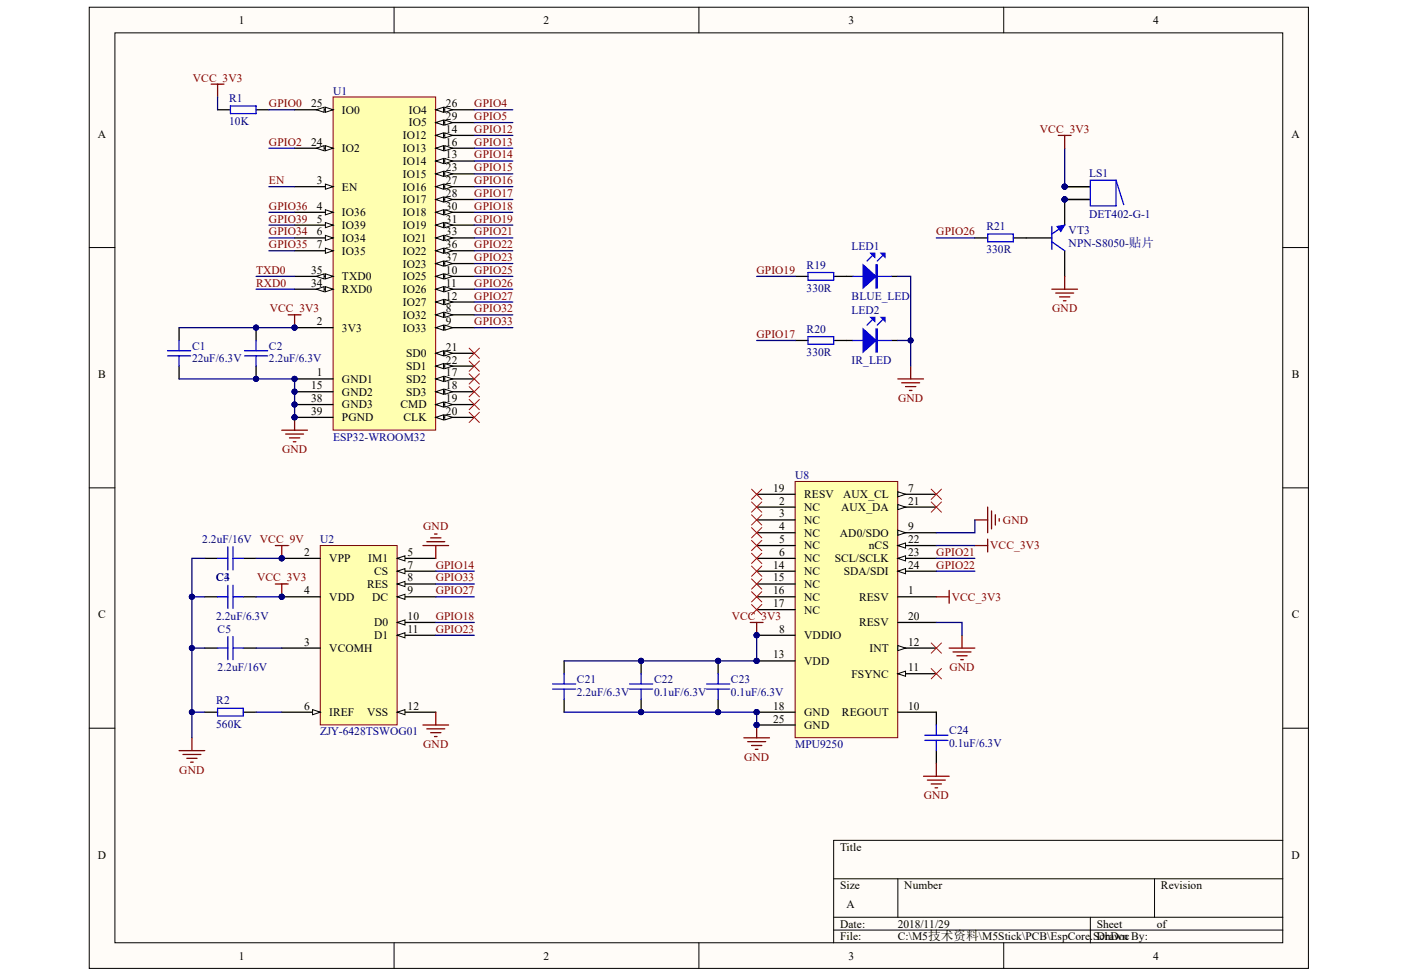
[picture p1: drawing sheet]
<svg xmlns="http://www.w3.org/2000/svg" width="289mm" height="202mm" viewBox="0 0 289 202" stroke-linecap="round" stroke-linejoin="round" font-family="sans-serif">
<g fill="#fffcf8" stroke="#000" stroke-width=".21">
<path d="M18.4 1.5h251.4v198.2h-251.4z"/>
<path d="M23.7 6.8h240.8v187.7h-240.8z"/>
</g>
<g fill="none" stroke="#000" stroke-width=".21">
<path d="M81.3 1.5v5.3M144.1 1.5v5.3M207 1.5v5.3M18.4 51.1h5.3M264.6 51.1h5.3M18.4 100.6h5.3M264.6 100.6h5.3M18.4 150.2h5.3M264.6 150.2h5.3M264.6 173.3h-92.7v21.2M81.3 194.5v5.3M144.1 194.5v5.3"/>
<path d="M171.9 181.3h92.7M171.9 189.2h92.7M171.9 191.8h92.7M185.2 181.3v7.9M207 194.5v5.3M224.9 189.2v5.3M238.1 181.3v7.9"/>
</g>
<path d="M44.9 22.6h2.6M52.8 22.6h2.7" fill="none" stroke="#000" stroke-width=".26"/>
<path d="M47.5 21.8h5.3v1.6h-5.3z" fill="none" stroke="#00f" stroke-width=".26"/>
<path d="M43.5 17.4h2.7M44.9 17.4v2.6" fill="none" stroke="#800000" stroke-width=".26"/>
<path d="M68.7 20h21.1v68.7h-21.1z" fill="#ffffb0" stroke="#800000" stroke-width=".21"/>
<path d="M60.8 38.5h7.9M60.8 78.2h7.9M60.8 67.6h7.9" fill="none" stroke="#000" stroke-width=".26"/>
<g fill="#000080" stroke="#000080" stroke-width=".21">
<circle cx="60.7" cy="78.1" r=".52"/>
<circle cx="60.7" cy="67.6" r=".52"/>
</g>
<path d="M67.1 38l1.6 .5-1.6 .5z" fill="#fffcf8" stroke="#000" stroke-width=".21"/>
<path d="M60.8 43.8h7.9" fill="none" stroke="#000" stroke-width=".26"/>
<path d="M67.1 43.3l1.6 .5-1.6 .5z" fill="#fffcf8" stroke="#000" stroke-width=".21"/>
<path d="M60.8 46.4h7.9" fill="none" stroke="#000" stroke-width=".26"/>
<path d="M67.1 45.9l1.6 .5-1.6 .6z" fill="#fffcf8" stroke="#000" stroke-width=".21"/>
<path d="M60.8 49.1h7.9" fill="none" stroke="#000" stroke-width=".26"/>
<path d="M67.1 48.6l1.6 .5-1.6 .5z" fill="#fffcf8" stroke="#000" stroke-width=".21"/>
<path d="M60.8 51.7h7.9" fill="none" stroke="#000" stroke-width=".26"/>
<path d="M67.1 51.2l1.6 .5-1.6 .6z" fill="#fffcf8" stroke="#000" stroke-width=".21"/>
<path d="M89.9 64.9h7.9" fill="none" stroke="#000" stroke-width=".26"/>
<g fill="#fffcf8" stroke="#000" stroke-width=".21">
<path d="M89.9 64.9l1.6-.5v1.1z"/>
<path d="M91.7 64.4l1.6 .5-1.6 .6z"/>
</g>
<path d="M89.9 67.6h7.9" fill="none" stroke="#000" stroke-width=".26"/>
<g fill="#fffcf8" stroke="#000" stroke-width=".21">
<path d="M89.9 67.6l1.6-.5v1z"/>
<path d="M91.7 67.1l1.6 .5-1.6 .5z"/>
</g>
<path d="M89.9 57h7.9" fill="none" stroke="#000" stroke-width=".26"/>
<g fill="#fffcf8" stroke="#000" stroke-width=".21">
<path d="M89.9 57l1.6-.5v1z"/>
<path d="M91.7 56.5l1.6 .5-1.6 .5z"/>
</g>
<path d="M89.9 59.7h7.9" fill="none" stroke="#000" stroke-width=".26"/>
<g fill="#fffcf8" stroke="#000" stroke-width=".21">
<path d="M89.9 59.7l1.6-.6v1.1z"/>
<path d="M91.7 59.1l1.6 .6-1.6 .5z"/>
</g>
<path d="M89.9 62.3h7.9" fill="none" stroke="#000" stroke-width=".26"/>
<g fill="#fffcf8" stroke="#000" stroke-width=".21">
<path d="M89.9 62.3l1.6-.5v1z"/>
<path d="M91.7 61.8l1.6 .5-1.6 .5z"/>
</g>
<path d="M89.9 33.2h7.9" fill="none" stroke="#000" stroke-width=".26"/>
<g fill="#fffcf8" stroke="#000" stroke-width=".21">
<path d="M89.9 33.2l1.6-.5v1z"/>
<path d="M91.7 32.7l1.6 .5-1.6 .5z"/>
</g>
<path d="M89.9 27.9h7.9" fill="none" stroke="#000" stroke-width=".26"/>
<g fill="#fffcf8" stroke="#000" stroke-width=".21">
<path d="M89.9 27.9l1.6-.5v1.1z"/>
<path d="M91.7 27.4l1.6 .5-1.6 .6z"/>
</g>
<path d="M89.9 30.6h7.9M60.8 80.8h7.9" fill="none" stroke="#000" stroke-width=".26"/>
<circle cx="60.7" cy="80.8" r=".52" fill="#000080" stroke="#000080" stroke-width=".21"/>
<g fill="#fffcf8" stroke="#000" stroke-width=".21">
<path d="M89.9 30.6l1.6-.6v1.1z"/>
<path d="M91.7 30l1.6 .6-1.6 .5z"/>
</g>
<path d="M89.9 78.2h7.9" fill="none" stroke="#000" stroke-width=".26"/>
<g fill="#fffcf8" stroke="#000" stroke-width=".21">
<path d="M89.9 78.2l1.6-.6v1.1z"/>
<path d="M91.7 77.6l1.6 .6-1.6 .5z"/>
</g>
<path d="M89.9 80.8h7.9" fill="none" stroke="#000" stroke-width=".26"/>
<g fill="#fffcf8" stroke="#000" stroke-width=".21">
<path d="M89.9 80.8l1.6-.5v1z"/>
<path d="M91.7 80.3l1.6 .5-1.6 .5z"/>
</g>
<path d="M89.9 83.4h7.9" fill="none" stroke="#000" stroke-width=".26"/>
<g fill="#fffcf8" stroke="#000" stroke-width=".21">
<path d="M89.9 83.4l1.6-.5v1.1z"/>
<path d="M91.7 82.9l1.6 .5-1.6 .6z"/>
</g>
<path d="M89.9 86.1h7.9" fill="none" stroke="#000" stroke-width=".26"/>
<g fill="#fffcf8" stroke="#000" stroke-width=".21">
<path d="M89.9 86.1l1.6-.5v1z"/>
<path d="M91.7 85.6l1.6 .5-1.6 .5z"/>
</g>
<path d="M89.9 72.9h7.9" fill="none" stroke="#000" stroke-width=".26"/>
<g fill="#fffcf8" stroke="#000" stroke-width=".21">
<path d="M89.9 72.9l1.6-.6v1.1z"/>
<path d="M91.7 72.3l1.6 .6-1.6 .5z"/>
</g>
<path d="M89.9 75.5h7.9" fill="none" stroke="#000" stroke-width=".26"/>
<g fill="#fffcf8" stroke="#000" stroke-width=".21">
<path d="M89.9 75.5l1.6-.5v1z"/>
<path d="M91.7 75l1.6 .5-1.6 .5z"/>
</g>
<path d="M89.9 35.9h7.9" fill="none" stroke="#000" stroke-width=".26"/>
<g fill="#fffcf8" stroke="#000" stroke-width=".21">
<path d="M89.9 35.9l1.6-.6v1.1z"/>
<path d="M91.7 35.3l1.6 .6-1.6 .5z"/>
</g>
<path d="M60.8 30.6h7.9" fill="none" stroke="#000" stroke-width=".26"/>
<g fill="#fffcf8" stroke="#000" stroke-width=".21">
<path d="M67.1 30l1.6 .6-1.6 .5z"/>
<path d="M65.3 30.6l1.5-.6v1.1z"/>
</g>
<path d="M60.8 22.6h7.9" fill="none" stroke="#000" stroke-width=".26"/>
<g fill="#fffcf8" stroke="#000" stroke-width=".21">
<path d="M67.1 22.1l1.6 .5-1.6 .6z"/>
<path d="M65.3 22.6l1.5-.5v1.1z"/>
</g>
<path d="M89.9 22.6h7.9" fill="none" stroke="#000" stroke-width=".26"/>
<g fill="#fffcf8" stroke="#000" stroke-width=".21">
<path d="M89.9 22.6l1.6-.5v1.1z"/>
<path d="M91.7 22.1l1.6 .5-1.6 .6z"/>
</g>
<path d="M89.9 25.3h7.9" fill="none" stroke="#000" stroke-width=".26"/>
<g fill="#fffcf8" stroke="#000" stroke-width=".21">
<path d="M89.9 25.3l1.6-.5v1z"/>
<path d="M91.7 24.8l1.6 .5-1.6 .5z"/>
</g>
<path d="M89.9 43.8h7.9" fill="none" stroke="#000" stroke-width=".26"/>
<g fill="#fffcf8" stroke="#000" stroke-width=".21">
<path d="M89.9 43.8l1.6-.5v1z"/>
<path d="M91.7 43.3l1.6 .5-1.6 .5z"/>
</g>
<path d="M89.9 46.4h7.9" fill="none" stroke="#000" stroke-width=".26"/>
<g fill="#fffcf8" stroke="#000" stroke-width=".21">
<path d="M89.9 46.4l1.6-.5v1.1z"/>
<path d="M91.7 45.9l1.6 .5-1.6 .6z"/>
</g>
<path d="M89.9 49.1h7.9" fill="none" stroke="#000" stroke-width=".26"/>
<g fill="#fffcf8" stroke="#000" stroke-width=".21">
<path d="M89.9 49.1l1.6-.5v1z"/>
<path d="M91.7 48.6l1.6 .5-1.6 .5z"/>
</g>
<path d="M60.8 59.7h7.9" fill="none" stroke="#000" stroke-width=".26"/>
<g fill="#fffcf8" stroke="#000" stroke-width=".21">
<path d="M67.1 59.1l1.6 .6-1.6 .5z"/>
<path d="M65.3 59.7l1.5-.6v1.1z"/>
</g>
<path d="M60.8 57h7.9" fill="none" stroke="#000" stroke-width=".26"/>
<g fill="#fffcf8" stroke="#000" stroke-width=".21">
<path d="M67.1 56.5l1.6 .5-1.6 .5z"/>
<path d="M65.3 57l1.5-.5v1z"/>
</g>
<path d="M89.9 51.7h7.9" fill="none" stroke="#000" stroke-width=".26"/>
<g fill="#fffcf8" stroke="#000" stroke-width=".21">
<path d="M89.9 51.7l1.6-.5v1.1z"/>
<path d="M91.7 51.2l1.6 .5-1.6 .6z"/>
</g>
<path d="M89.9 54.4h7.9" fill="none" stroke="#000" stroke-width=".26"/>
<g fill="#fffcf8" stroke="#000" stroke-width=".21">
<path d="M89.9 54.4l1.6-.6v1.1z"/>
<path d="M91.7 53.8l1.6 .6-1.6 .5z"/>
</g>
<path d="M89.9 38.5h7.9M60.8 83.4h7.9M60.8 86.1h7.9" fill="none" stroke="#000" stroke-width=".26"/>
<g fill="#000080" stroke="#000080" stroke-width=".21">
<circle cx="60.7" cy="83.4" r=".52"/>
<circle cx="60.7" cy="86.1" r=".52"/>
</g>
<g fill="#fffcf8" stroke="#000" stroke-width=".21">
<path d="M89.9 38.5l1.6-.5v1z"/>
<path d="M91.7 38l1.6 .5-1.6 .5z"/>
</g>
<path d="M89.9 41.1h7.9" fill="none" stroke="#000" stroke-width=".26"/>
<g fill="#fffcf8" stroke="#000" stroke-width=".21">
<path d="M89.9 41.1l1.6-.5v1.1z"/>
<path d="M91.7 40.6l1.6 .5-1.6 .6z"/>
</g>
<g fill="#000080" stroke="#000080" stroke-width=".21">
<circle cx="60.7" cy="78.1" r=".52"/>
<circle cx="60.7" cy="67.6" r=".52"/>
<circle cx="60.7" cy="80.8" r=".52"/>
<circle cx="60.7" cy="83.4" r=".52"/>
<circle cx="60.7" cy="86.1" r=".52"/>
<circle cx="52.8" cy="78.1" r=".52"/>
<circle cx="52.8" cy="67.6" r=".52"/>
</g>
<path d="M59.4 64.9h2.7M60.8 64.9v2.7M58.1 88.7h5.3M58.9 89.5h3.7M59.7 90.3h2.1M60.5 91.1h.5M60.8 86.1v2.6" fill="none" stroke="#800000" stroke-width=".26"/>
<path d="M36.9 67.6v2.6M36.9 75.5v2.7M52.8 67.6v2.6M52.8 75.5v2.7" fill="none" stroke="#000" stroke-width=".26"/>
<path d="M34.5 73.4h4.8M34.5 72.3h4.8M36.9 70.2v2.1M36.9 73.4v2.1M50.4 73.4h4.8M50.4 72.3h4.8M52.8 70.2v2.1M52.8 73.4v2.1" fill="none" stroke="#00f" stroke-width=".26"/>
<path d="M96.8 71.8l2.1 2.1M96.8 74.5l2.1 2.1M96.8 77.1l2.1 2.1M96.8 79.7l2.1 2.2M98.9 71.8l-2.1 2.1M98.9 74.5l-2.1 2.1M98.9 77.1l-2.1 2.1M98.9 79.7l-2.1 2.2M96.8 82.4l2.1 2.1M96.8 85l2.1 2.1M98.9 82.4l-2.1 2.1M98.9 85l-2.1 2.1" fill="none" stroke="#f00" stroke-width=".21"/>
<path d="M66 112.5h15.9v37h-15.9z" fill="#ffffb0" stroke="#800000" stroke-width=".21"/>
<path d="M58.1 115.2h7.9M81.9 115.2h8M58.1 133.7h7.9M58.1 123.1h7.9" fill="none" stroke="#000" stroke-width=".26"/>
<g fill="#000080" stroke="#000080" stroke-width=".21">
<circle cx="58.1" cy="115.2" r=".52"/>
<circle cx="58.1" cy="123.1" r=".52"/>
</g>
<path d="M81.9 115.2l1.6-.6v1.1z" fill="#fffcf8" stroke="#000" stroke-width=".21"/>
<path d="M58.1 146.9h7.9" fill="none" stroke="#000" stroke-width=".26"/>
<path d="M64.5 146.4l1.5 .5-1.5 .5z" fill="#fffcf8" stroke="#000" stroke-width=".21"/>
<path d="M81.9 117.8h8" fill="none" stroke="#000" stroke-width=".26"/>
<path d="M81.9 117.8l1.6-.5v1z" fill="#fffcf8" stroke="#000" stroke-width=".21"/>
<path d="M81.9 120.5h8" fill="none" stroke="#000" stroke-width=".26"/>
<path d="M81.9 120.5l1.6-.6v1.1z" fill="#fffcf8" stroke="#000" stroke-width=".21"/>
<path d="M81.9 123.1h8" fill="none" stroke="#000" stroke-width=".26"/>
<path d="M81.9 123.1l1.6-.5v1z" fill="#fffcf8" stroke="#000" stroke-width=".21"/>
<path d="M81.9 128.4h8" fill="none" stroke="#000" stroke-width=".26"/>
<path d="M81.9 128.4l1.6-.5v1z" fill="#fffcf8" stroke="#000" stroke-width=".21"/>
<path d="M81.9 131h8" fill="none" stroke="#000" stroke-width=".26"/>
<path d="M81.9 131l1.6-.5v1.1z" fill="#fffcf8" stroke="#000" stroke-width=".21"/>
<path d="M81.9 146.9h8" fill="none" stroke="#000" stroke-width=".26"/>
<path d="M81.9 146.9l1.6-.5v1z" fill="#fffcf8" stroke="#000" stroke-width=".21"/>
<g fill="#000080" stroke="#000080" stroke-width=".21">
<circle cx="58.1" cy="115.2" r=".52"/>
<circle cx="58.1" cy="123.1" r=".52"/>
</g>
<g fill="none" stroke="#800000" stroke-width=".26">
<path d="M56.8 112.5h2.6M58.1 112.5v2.7M87.2 112.5h5.3M88 111.7h3.7M88.8 110.9h2.1M89.6 110.2h.5M89.9 112.5v2.7M56.8 120.5h2.6M58.1 120.5v2.6M36.9 154.8h5.3M37.7 155.6h3.7M38.5 156.4h2.1"/>
<path d="M39.3 157.2h.5M39.6 152.2v2.6M87.2 149.5h5.3M88 150.3h3.7M88.8 151.1h2.1M89.6 151.9h.5M89.9 146.9v2.6"/>
</g>
<path d="M42.2 115.2h2.7M50.2 115.2h2.6M42.2 123.1h2.7M42.2 133.7h2.7M50.2 123.1h2.6M50.2 133.7h2.6M42.2 146.9h2.7M50.2 146.9h2.6" fill="none" stroke="#000" stroke-width=".26"/>
<g fill="none" stroke="#00f" stroke-width=".26">
<path d="M44.9 115.2h2.1M47 112.8v4.8M48 115.2h2.2M48 112.8v4.8M44.9 123.1h2.1M44.9 133.7h2.1M47 120.7v4.8M47 131.3v4.8M48 120.7v4.8M48 131.3v4.8M48 123.1h2.2M48 133.7h2.2"/>
<path d="M44.9 146.1h5.3v1.6h-5.3z"/>
</g>
<path d="M164 99.3h21.1v52.9h-21.1z" fill="#ffffb0" stroke="#800000" stroke-width=".21"/>
<path d="M156 104.6h8M156 107.2h8M156 109.9h8M156 112.5h8M156 115.2h8M185.2 102h7.9M185.2 123.1h7.9" fill="none" stroke="#000" stroke-width=".26"/>
<path d="M185.2 101.4l1.5 .6-1.5 .5z" fill="#fffcf8" stroke="#000" stroke-width=".21"/>
<path d="M185.2 104.6h7.9" fill="none" stroke="#000" stroke-width=".26"/>
<path d="M185.2 104.1l1.5 .5-1.5 .5z" fill="#fffcf8" stroke="#000" stroke-width=".21"/>
<path d="M185.2 109.9h7.9M156 131h8" fill="none" stroke="#000" stroke-width=".26"/>
<circle cx="156" cy="131" r=".52" fill="#000080" stroke="#000080" stroke-width=".21"/>
<path d="M185.2 109.4l1.5 .5-1.5 .5z" fill="#fffcf8" stroke="#000" stroke-width=".21"/>
<path d="M185.2 139h7.9M185.2 146.9h7.9" fill="none" stroke="#000" stroke-width=".26"/>
<path d="M185.2 139l1.5-.6v1.1z" fill="#fffcf8" stroke="#000" stroke-width=".21"/>
<path d="M185.2 133.7h7.9" fill="none" stroke="#000" stroke-width=".26"/>
<path d="M185.2 133.2l1.5 .5-1.5 .5z" fill="#fffcf8" stroke="#000" stroke-width=".21"/>
<path d="M156 117.8h8M156 102h8M185.2 112.5h7.9M156 136.3h8M156 120.5h8M156 123.1h8M156 125.7h8M185.2 128.4h7.9M156 146.9h8M156 149.5h8" fill="none" stroke="#000" stroke-width=".26"/>
<g fill="#000080" stroke="#000080" stroke-width=".21">
<circle cx="156" cy="136.3" r=".52"/>
<circle cx="156" cy="146.9" r=".52"/>
<circle cx="156" cy="149.5" r=".52"/>
</g>
<path d="M185.2 112.5l1.5-.5v1.1z" fill="#fffcf8" stroke="#000" stroke-width=".21"/>
<path d="M185.2 115.2h7.9" fill="none" stroke="#000" stroke-width=".26"/>
<path d="M185.2 115.2l1.5-.6v1.1z" fill="#fffcf8" stroke="#000" stroke-width=".21"/>
<path d="M185.2 117.8h7.9" fill="none" stroke="#000" stroke-width=".26"/>
<path d="M185.2 117.8l1.5-.5v1z" fill="#fffcf8" stroke="#000" stroke-width=".21"/>
<g fill="#000080" stroke="#000080" stroke-width=".21">
<circle cx="156" cy="131" r=".52"/>
<circle cx="156" cy="136.3" r=".52"/>
<circle cx="156" cy="146.9" r=".52"/>
<circle cx="156" cy="149.5" r=".52"/>
<circle cx="148.1" cy="146.9" r=".52"/>
<circle cx="148.1" cy="136.3" r=".52"/>
<circle cx="132.2" cy="146.9" r=".52"/>
<circle cx="132.2" cy="136.3" r=".52"/>
<circle cx="219.6" cy="38.5" r=".52"/>
<circle cx="219.6" cy="41.1" r=".52"/>
<circle cx="52.8" cy="67.6" r=".52"/>
<circle cx="60.7" cy="67.6" r=".52"/>
<circle cx="52.8" cy="78.1" r=".52"/>
<circle cx="60.7" cy="78.1" r=".52"/>
<circle cx="60.7" cy="80.8" r=".52"/>
<circle cx="60.7" cy="83.4" r=".52"/>
<circle cx="60.7" cy="86.1" r=".52"/>
<circle cx="58.1" cy="115.2" r=".52"/>
<circle cx="58.1" cy="123.1" r=".52"/>
<circle cx="39.6" cy="123.1" r=".52"/>
<circle cx="39.6" cy="133.7" r=".52"/>
<circle cx="39.6" cy="146.9" r=".52"/>
<circle cx="187.8" cy="70.2" r=".52"/>
</g>
<g fill="none" stroke="#800000" stroke-width=".26">
<path d="M218.2 27.9h2.7M219.6 27.9v2.7M216.9 59.7h5.3M219.6 57v2.7M185.2 78.2h5.3M186 79h3.7M186.7 79.7h2.2M187.8 75.5v2.7M217.7 60.4h3.7M218.5 61.2h2.1M219.3 62h.5M187.5 80.5h.6"/>
<path d="M201 107.2h2.7M201 112.5h2.7M203.7 104.6v5.3M203.7 111.2v2.7M204.5 105.4v3.7M205.3 106.2v2.1M206.1 107v.5M154.7 128.4h2.7M156 128.4v2.6M193.1 123.1h2.6M195.7 133.7h5.3M195.7 121.8v2.6"/>
<path d="M196.5 134.5h3.7M197.3 135.3h2.2M198.1 136.1h.6M198.4 131v2.7M153.4 152.2h5.3M154.2 153h3.7M155 153.8h2.1M155.8 154.6h.5M156 149.5v2.7M193.1 157.5v2.6M190.5 160.1h5.2M191.2 160.9h3.8"/>
<path d="M192 161.7h2.2M192.8 162.5h.6"/>
</g>
<g fill="none" stroke="#f00" stroke-width=".21">
<path d="M155 103.5l2.1 2.2M155 106.2l2.1 2.1M155 108.8l2.1 2.1M155 111.5l2.1 2.1M155 114.1l2.1 2.1M155 116.8l2.1 2.1M155 119.4l2.1 2.1M155 100.9l2.1 2.1M157.1 103.5l-2.1 2.2M157.1 106.2l-2.1 2.1M157.1 108.8l-2.1 2.1M157.1 111.5l-2.1 2.1"/>
<path d="M157.1 114.1l-2.1 2.1M157.1 116.8l-2.1 2.1M157.1 119.4l-2.1 2.1M157.1 100.9l-2.1 2.1M192 100.9l2.2 2.1M192 103.5l2.2 2.2M194.2 100.9l-2.2 2.1M194.2 103.5l-2.2 2.2M155 122l2.1 2.2M155 124.7l2.1 2.1M157.1 122l-2.1 2.2M157.1 124.7l-2.1 2.1"/>
<path d="M192 137.9l2.2 2.1M192 132.6l2.2 2.1M194.2 137.9l-2.2 2.1M194.2 132.6l-2.2 2.1"/>
</g>
<g fill="none" stroke="#000" stroke-width=".26">
<path d="M219.6 38.5h5.3M164 57h2.6M171.9 57h4M183.8 57h1.4M201 49.1h2.7M209 49.1h7.9M219.6 51.7v5.3M224.9 41.1h-5.3v5.3M164 70.2h2.6M171.9 70.2h4M183.8 70.2h1.4M116.3 136.3v2.7"/>
<path d="M132.2 136.3v2.7M148.1 136.3v2.7M116.3 144.3v2.6M132.2 144.3v2.6M148.1 144.3v2.6M193.1 146.9v2.6M193.1 154.8v2.7"/>
</g>
<g fill="none" stroke="#00f" stroke-width=".26">
<path d="M224.9 37.2h5.3v5.3h-5.3zM230.2 37.2l1.5 5M166.6 56.2h5.3v1.6h-5.3zM175.9 57h7.9M179.9 52.8l-1.1 1M182 52.8l-1.1 1M203.7 48.3h5.3v1.6h-5.3zM216.9 49.9l2.7 1.8M216.9 46.7v4.8M219.6 46.4l-2.7 1.9M166.6 69.4h5.3v1.6h-5.3zM175.9 70.2h7.9"/>
<path d="M179.9 66l-1.1 1.1M182 66l-1.1 1.1M116.3 139v2.1M132.2 139v2.1M148.1 139v2.1M114 141.1h4.7M114 142.1h4.7M116.3 142.1v2.2M129.8 141.1h4.8M129.8 142.1h4.8M132.2 142.1v2.2M145.7 141.1h4.8"/>
<path d="M145.7 142.1h4.8M148.1 142.1v2.2M190.7 151.7h4.8M190.7 152.7h4.8M193.1 149.5v2.2M193.1 152.7v2.1"/>
</g>
<g fill="#00f" stroke="#00f" stroke-width=".26">
<path d="M178 54.6l2.7 2.4-2.7 2.4z"/>
<path d="M181.7 52.3h.8v.7z"/>
<path d="M179.6 52.3h.8v.7z"/>
<path d="M178 67.9l2.7 2.3-2.7 2.4z"/>
<path d="M181.7 65.5h.8v.8z"/>
<path d="M179.6 65.5h.8v.8z"/>
<path d="M180.7 54.6h.2v4.8h-.2z" fill-rule="evenodd"/>
<path d="M180.7 67.9h.2v4.7h-.2z" fill-rule="evenodd"/>
</g>
<g fill="none" stroke="#000080" stroke-width=".26">
<path d="M44.9 20v2.6M55.5 22.6h5.3M55.5 30.6h5.3M55.5 38.5h5.3M97.8 22.6h8M97.8 35.9h8M97.8 33.2h8M97.8 30.6h8M97.8 27.9h8M97.8 25.3h8M97.8 38.5h8M219.6 30.6v7.9"/>
<path d="M52.8 59.7h8M52.8 57h8M55.5 43.8h5.3M55.5 46.4h5.3M55.5 49.1h5.3M55.5 51.7h5.3M97.8 59.7h8M97.8 57h8M97.8 43.8h8M97.8 46.4h8M97.8 49.1h8M97.8 51.7h8"/>
<path d="M97.8 54.4h8M97.8 41.1h8M156 57h8M185.2 57h2.6v18.5M193.1 49.1h7.9M36.9 67.6h23.9M36.9 78.2h23.9v7.9M97.8 67.6h8M97.8 64.9h8M97.8 62.3h8M156 70.2h8M185.2 70.2h2.6"/>
<path d="M42.2 115.2h-2.6v7.9M52.8 115.2h5.3M89.9 117.8h7.9M193.1 115.2h7.9M193.1 117.8h7.9M193.1 112.5h7.9M201 107.2v2.7h-7.9M39.6 123.1v10.6h2.6M39.6 133.7v18.5M39.6 123.1h2.6M52.8 123.1h5.3M52.8 133.7h5.3"/>
<path d="M89.9 123.1h7.9M89.9 131h7.9M89.9 128.4h7.9M89.9 120.5h7.9M156 131v5.3h-39.7M193.1 128.4h5.3v2.6M39.6 146.9h2.6M52.8 146.9h5.3M116.3 146.9h39.7v2.6"/>
</g>
<path d="M218 46.7l1.6-.3-.8 1.4z" fill="#00f" stroke="#00f" stroke-width=".21"/>
<g font-size="2.4">
<text x="49.2" y="4.9">1</text>
<text x="112.1" y="4.9">2</text>
<text x="175" y="4.9">3</text>
<text x="237.8" y="4.9">4</text>
<text x="64.2" y="22.1">25</text>
<text x="70.5" y="23.4">IO0</text>
<text x="84.3" y="23.4">IO4</text>
<text x="92" y="22.1">26</text>
<text x="20.2" y="28.4">A</text>
<text x="83.1" y="28.7">IO12</text>
<text x="84.3" y="26.1">IO5</text>
<text x="92" y="27.4">14</text>
<text x="92" y="24.8">29</text>
<text x="266.4" y="28.4">A</text>
<text x="64.2" y="30.1">24</text>
<text x="70.5" y="31.4">IO2</text>
<text x="83.1" y="34">IO14</text>
<text x="83.1" y="31.4">IO13</text>
<text x="92" y="32.7">13</text>
<text x="92" y="30.1">16</text>
<text x="92" y="35.4">23</text>
<text x="65.4" y="38">3</text>
<text x="70.5" y="39.3">EN</text>
<text x="83.1" y="36.7">IO15</text>
<text x="83.1" y="39.3">IO16</text>
<text x="83.1" y="42">IO17</text>
<text x="92" y="38">27</text>
<text x="92" y="40.6">28</text>
<text x="65.4" y="43.3">4</text>
<text x="65.4" y="45.9">5</text>
<text x="70.5" y="44.6">IO36</text>
<text x="70.5" y="47.2">IO39</text>
<text x="83.1" y="44.6">IO18</text>
<text x="83.1" y="47.2">IO19</text>
<text x="92" y="43.3">30</text>
<text x="92" y="45.9">31</text>
<text x="65.4" y="48.5">6</text>
<text x="65.4" y="51.2">7</text>
<text x="70.5" y="49.9">IO34</text>
<text x="70.5" y="52.5">IO35</text>
<text x="83.1" y="49.9">IO21</text>
<text x="83.1" y="52.5">IO22</text>
<text x="92" y="48.5">33</text>
<text x="92" y="51.2">36</text>
<text x="92" y="53.8">37</text>
<text x="64.2" y="59.1">34</text>
<text x="64.2" y="56.5">35</text>
<text x="70.5" y="57.8">TXD0</text>
<text x="83.1" y="57.8">IO25</text>
<text x="83.1" y="55.2">IO23</text>
<text x="92" y="56.5">10</text>
<text x="92" y="59.1">11</text>
<text x="70.5" y="60.5">RXD0</text>
<text x="83.1" y="65.8">IO32</text>
<text x="83.1" y="60.5">IO26</text>
<text x="83.1" y="63.1">IO27</text>
<text x="92" y="64.4">8</text>
<text x="92" y="61.8">12</text>
<text x="65.4" y="67.1">2</text>
<text x="70.5" y="68.4">3V3</text>
<text x="83.1" y="68.4">IO33</text>
<text x="92" y="67.1">9</text>
<text x="20.3" y="78">B</text>
<text x="65.4" y="77.6">1</text>
<text x="83.8" y="73.7">SD0</text>
<text x="83.8" y="76.3">SD1</text>
<text x="92" y="77.6">17</text>
<text x="92" y="72.4">21</text>
<text x="92" y="75">22</text>
<text x="266.4" y="78">B</text>
<text x="64.2" y="80.3">15</text>
<text x="64.2" y="82.9">38</text>
<text x="70.5" y="79">GND1</text>
<text x="70.5" y="81.6">GND2</text>
<text x="83.8" y="79">SD2</text>
<text x="83.8" y="81.6">SD3</text>
<text x="92" y="80.3">18</text>
<text x="92" y="82.9">19</text>
<text x="64.2" y="85.6">39</text>
<text x="70.5" y="84.2">GND3</text>
<text x="70.5" y="86.9">PGND</text>
<text x="82.6" y="84.2">CMD</text>
<text x="83.2" y="86.9">CLK</text>
<text x="92" y="85.6">20</text>
<text x="159.5" y="101.5">19</text>
<text x="187.3" y="101.5">7</text>
<text x="160.7" y="104.1">2</text>
<text x="160.7" y="106.7">3</text>
<text x="165.8" y="105.4">NC</text>
<text x="165.8" y="102.8">RESV</text>
<text x="173.5" y="105.4">AUX_DA</text>
<text x="173.9" y="102.8">AUX_CL</text>
<text x="187.3" y="104.1">21</text>
<text x="160.7" y="109.4">4</text>
<text x="160.7" y="112">5</text>
<text x="165.8" y="108">NC</text>
<text x="165.8" y="110.7">NC</text>
<text x="165.8" y="113.3">NC</text>
<text x="173.2" y="110.7">AD0/SDO</text>
<text x="179.2" y="113.3">nCS</text>
<text x="187.3" y="109.4">9</text>
<text x="187.3" y="112">22</text>
<text x="62.7" y="114.6">2</text>
<text x="67.9" y="116">VPP</text>
<text x="75.9" y="116">IM1</text>
<text x="77.2" y="118.6">CS</text>
<text x="84.1" y="114.6">5</text>
<text x="84.1" y="117.3">7</text>
<text x="84.1" y="119.9">8</text>
<text x="159.5" y="117.3">14</text>
<text x="159.5" y="119.9">15</text>
<text x="160.7" y="114.6">6</text>
<text x="165.8" y="116">NC</text>
<text x="165.8" y="118.6">NC</text>
<text x="172.1" y="116">SCL/SCLK</text>
<text x="174" y="118.6">SDA/SDI</text>
<text x="187.3" y="114.6">23</text>
<text x="187.3" y="117.3">24</text>
<text x="62.7" y="122.6">4</text>
<text x="67.9" y="123.9">VDD</text>
<text x="75.7" y="121.3">RES</text>
<text x="76.7" y="123.9">DC</text>
<text x="84.1" y="122.6">9</text>
<text x="159.5" y="122.6">16</text>
<text x="159.5" y="125.2">17</text>
<text x="165.8" y="121.3">NC</text>
<text x="165.8" y="123.9">NC</text>
<text x="177.2" y="123.9">RESV</text>
<text x="187.3" y="122.6">1</text>
<text x="20.3" y="127.5">C</text>
<text x="77.2" y="129.2">D0</text>
<text x="77.2" y="131.9">D1</text>
<text x="84.1" y="127.9">10</text>
<text x="84.1" y="130.5">11</text>
<text x="160.7" y="130.5">8</text>
<text x="165.8" y="131.9">VDDIO</text>
<text x="165.8" y="126.6">NC</text>
<text x="177.2" y="129.2">RESV</text>
<text x="187.3" y="127.9">20</text>
<text x="266.4" y="127.5">C</text>
<text x="62.7" y="133.2">3</text>
<text x="67.9" y="134.5">VCOMH</text>
<text x="159.5" y="135.8">13</text>
<text x="165.8" y="137.1">VDD</text>
<text x="179.3" y="134.5">INT</text>
<text x="187.3" y="133.2">12</text>
<text x="175.6" y="139.8">FSYNC</text>
<text x="187.3" y="138.5">11</text>
<text x="62.7" y="146.4">6</text>
<text x="67.9" y="147.7">IREF</text>
<text x="75.7" y="147.7">VSS</text>
<text x="84.1" y="146.4">12</text>
<text x="159.5" y="146.4">18</text>
<text x="159.5" y="149">25</text>
<text x="165.8" y="147.7">GND</text>
<text x="173.6" y="147.7">REGOUT</text>
<text x="187.3" y="146.4">10</text>
<text x="165.8" y="150.3">GND</text>
<text x="20.2" y="177.1">D</text>
<text x="173.2" y="175.5">Title</text>
<text x="266.4" y="177.1">D</text>
<text x="173.2" y="183.4">Size</text>
<text x="186.5" y="183.4">Number</text>
<text x="239.4" y="183.4">Revision</text>
<text x="173.2" y="191.3">Date:</text>
<text x="174.6" y="187.3">A</text>
<text x="185.1" y="191.3">2018/11/29</text>
<text x="226.2" y="191.3">Sheet</text>
<text x="238.6" y="191.3">of</text>
<text x="49.2" y="198">1</text>
<text x="112.1" y="198">2</text>
<text x="173.2" y="194">File:</text>
<text x="175" y="198">3</text>
<text x="185.1" y="194">C:\M5技术资料\M5Stick\PCB\EspCore.SchDoc</text>
<text x="226.2" y="194">Drawn By:</text>
<text x="237.8" y="198">4</text>
</g>
<g font-size="2.4" fill="#800000">
<text x="39.8" y="16.8">VCC_3V3</text>
<text x="55.5" y="22.1">GPIO0</text>
<text x="97.8" y="22.1">GPIO4</text>
<text x="97.8" y="24.8">GPIO5</text>
<text x="97.8" y="27.4">GPIO12</text>
<text x="214.5" y="27.4">VCC_3V3</text>
<text x="55.5" y="30.1">GPIO2</text>
<text x="97.8" y="30.1">GPIO13</text>
<text x="97.8" y="32.7">GPIO14</text>
<text x="97.8" y="35.4">GPIO15</text>
<text x="55.5" y="38">EN</text>
<text x="97.8" y="38">GPIO16</text>
<text x="97.8" y="40.6">GPIO17</text>
<text x="55.5" y="43.3">GPIO36</text>
<text x="55.5" y="45.9">GPIO39</text>
<text x="97.8" y="43.3">GPIO18</text>
<text x="97.8" y="45.9">GPIO19</text>
<text x="55.5" y="48.5">GPIO34</text>
<text x="55.5" y="51.2">GPIO35</text>
<text x="97.8" y="48.5">GPIO21</text>
<text x="97.8" y="51.2">GPIO22</text>
<text x="97.8" y="53.8">GPIO23</text>
<text x="193.1" y="48.5">GPIO26</text>
<text x="52.8" y="59.1">RXD0</text>
<text x="52.8" y="56.5">TXD0</text>
<text x="97.8" y="56.5">GPIO25</text>
<text x="97.8" y="59.1">GPIO26</text>
<text x="156" y="56.5">GPIO19</text>
<text x="55.6" y="64.4">VCC_3V3</text>
<text x="97.8" y="61.8">GPIO27</text>
<text x="97.8" y="64.4">GPIO32</text>
<text x="217" y="64.4">GND</text>
<text x="97.8" y="67.1">GPIO33</text>
<text x="156" y="69.7">GPIO17</text>
<text x="185.2" y="82.9">GND</text>
<text x="58.2" y="93.5">GND</text>
<text x="53.6" y="112">VCC_9V</text>
<text x="87.3" y="109.4">GND</text>
<text x="204.2" y="113.3">VCC_3V3</text>
<text x="206.8" y="108">GND</text>
<text x="53" y="119.9">VCC_3V3</text>
<text x="89.9" y="117.3">GPIO14</text>
<text x="89.9" y="119.9">GPIO33</text>
<text x="193.1" y="114.6">GPIO21</text>
<text x="193.1" y="117.3">GPIO22</text>
<text x="89.9" y="122.6">GPIO27</text>
<text x="196.3" y="123.9">VCC_3V3</text>
<text x="89.9" y="127.9">GPIO18</text>
<text x="89.9" y="130.5">GPIO23</text>
<text x="150.9" y="127.9">VCC_3V3</text>
<text x="195.8" y="138.5">GND</text>
<text x="87.3" y="154.3">GND</text>
<text x="37" y="159.6">GND</text>
<text x="153.4" y="157">GND</text>
<text x="190.5" y="164.9">GND</text>
</g>
<g font-size="2.4" fill="#000080">
<text x="47.3" y="21.1">R1</text>
<text x="68.7" y="19.5">U1</text>
<text x="47.3" y="25.8">10K</text>
<text x="224.6" y="36.4">LS1</text>
<text x="203.4" y="47.5">R21</text>
<text x="224.6" y="44.9">DET402-G-1</text>
<text x="175.6" y="51.5">LED1</text>
<text x="203.4" y="52.3">330R</text>
<text x="220.4" y="48.3">VT3</text>
<text x="220.4" y="51">NPN-S8050-贴片</text>
<text x="166.4" y="55.4">R19</text>
<text x="166.4" y="60.2">330R</text>
<text x="175.6" y="61.8">BLUE_LED</text>
<text x="175.6" y="64.7">LED2</text>
<text x="166.4" y="68.6">R20</text>
<text x="39.6" y="72.1">C1</text>
<text x="39.6" y="74.7">22uF/6.3V</text>
<text x="55.5" y="72.1">C2</text>
<text x="55.5" y="74.7">2.2uF/6.3V</text>
<text x="166.4" y="73.4">330R</text>
<text x="175.6" y="75">IR_LED</text>
<text x="68.7" y="90.9">ESP32-WROOM32</text>
<text x="164" y="98.8">U8</text>
<text x="41.7" y="112">2.2uF/16V</text>
<text x="66" y="112">U2</text>
<text x="44.6" y="119.9">C4</text>
<text x="46.2" y="119.9">3</text>
<text x="44.6" y="127.9">2.2uF/6.3V</text>
<text x="44.9" y="130.5">C5</text>
<text x="44.9" y="138.5">2.2uF/16V</text>
<text x="119" y="140.8">C21</text>
<text x="119" y="143.5">2.2uF/6.3V</text>
<text x="134.9" y="140.8">C22</text>
<text x="134.9" y="143.5">0.1uF/6.3V</text>
<text x="150.7" y="140.8">C23</text>
<text x="150.7" y="143.5">0.1uF/6.3V</text>
<text x="44.6" y="145.3">R2</text>
<text x="44.6" y="150.1">560K</text>
<text x="66" y="151.6">ZJY-6428TSWOG01</text>
<text x="164" y="154.3">MPU9250</text>
<text x="195.8" y="151.4">C24</text>
<text x="195.8" y="154.1">0.1uF/6.3V</text>
</g>
</svg>
